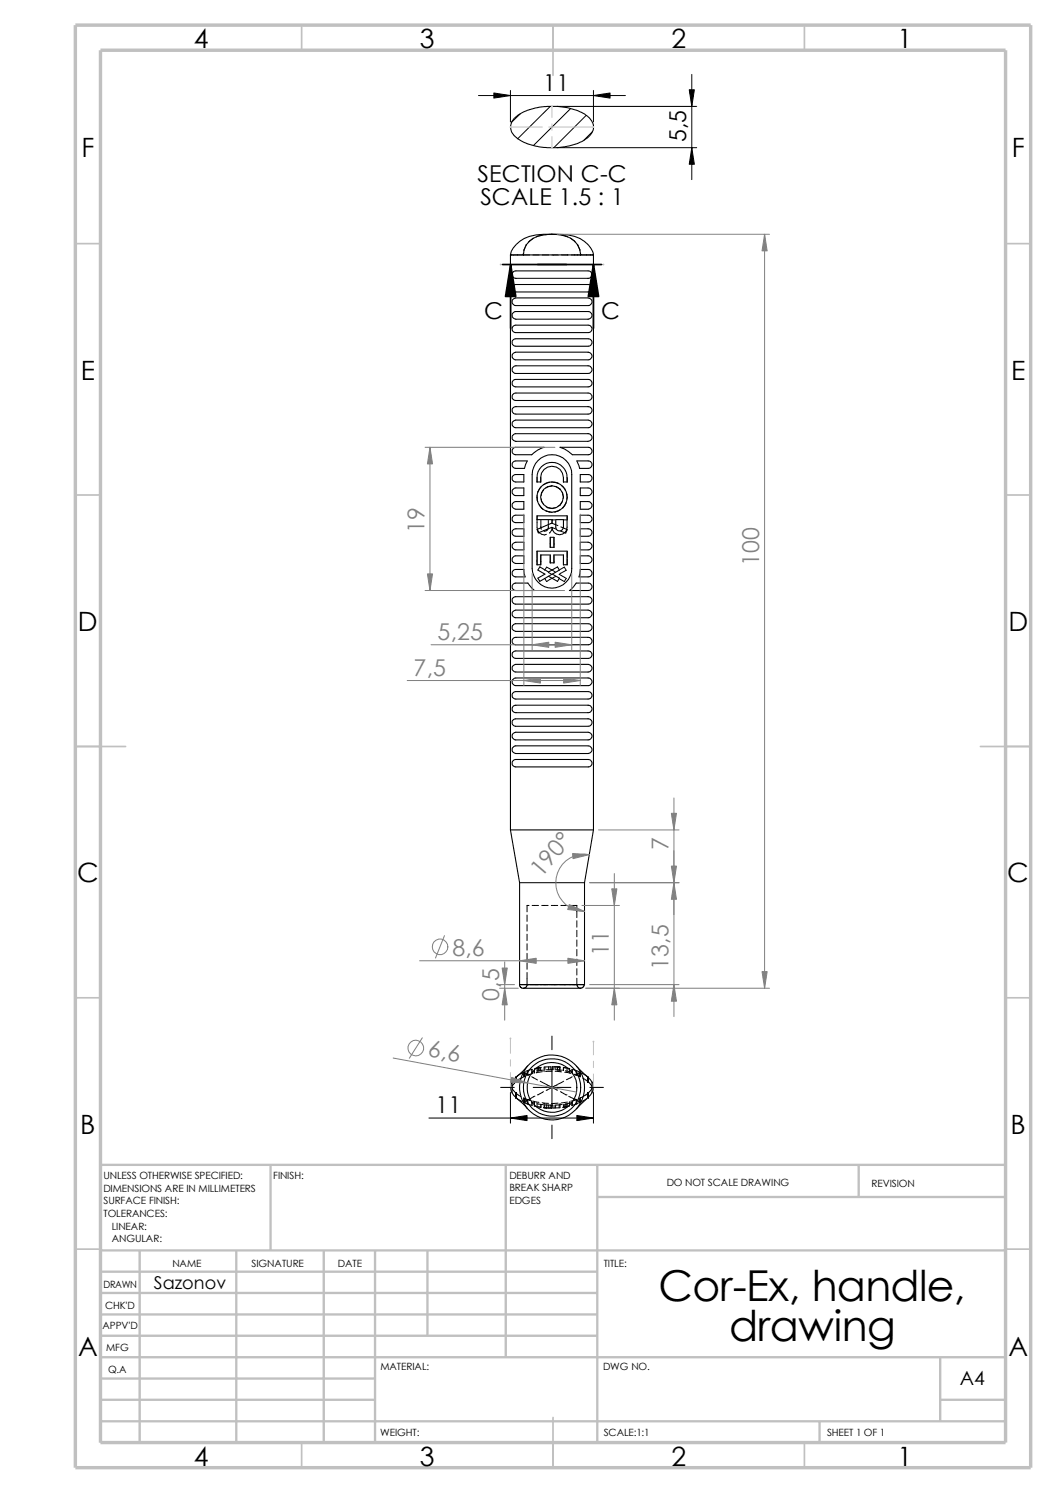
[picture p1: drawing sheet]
<svg xmlns="http://www.w3.org/2000/svg" width="210mm" height="297mm" viewBox="0 0 210 297" stroke-linecap="round" stroke-linejoin="round" font-family="sans-serif">
<g fill="none" stroke="#c0c0c0" stroke-width=".34">
<path d="M60 5v5M110 5v10M160 5v5M15 48.5h5M200 48.5h5M15 98.5h5M200 98.5h5M15 148.5h10M195 148.5h10M15 198.5h5M200 198.5h5M15 248.5h5"/>
<path d="M200 248.5h5M60 287v5M110 282v10M160 287v5"/>
</g>
<g fill="none" stroke="#c0c0c0" stroke-width=".47">
<path d="M53.8 231.7v17.1M100.6 231.7v38.3M118.8 231.7v55.3M118.8 238.1h81.2M170.8 231.7v6.4M200 231.7h-180v55.3M20 253h98.8M20 257.2h98.8M20 248.8h180M27.8 248.8v38.2M47 248.8v38.2M64.4 248.8v38.2"/>
<path d="M74.6 248.8v38.2M85 248.8v16.9M20 270h180M20 274.2h54.6M20 278.5h54.6M20 261.5h98.8M20 265.7h98.8M187 278.5h13M187 270v12.7M20 282.7h180M163 282.7v4.3"/>
</g>
<path d="M15 5h190v287h-190zM20 10h180v277h-180z" fill="none" stroke="#c0c0c0" stroke-width=".68" stroke-linecap="butt"/>
<g fill="none" stroke="#000" stroke-width=".2">
<path d="M95.2 19h29.2M101.5 18v6.3M118 18v6.3M137.6 14.8v20.9M103.5 22.6l-1.7 1.7M109.4 21.2l-6.4 6.4M110.8 21.2h27.8M110.8 29.4h27.8M113.5 21.6l-7.4 7.4M116.6 22.9l-6.4 6.5M117.8 26.2l-1.7 1.7M101.6 50.7h3.7"/>
<path d="M104.1 50.5v.2M104.7 48.6l-.5 1.2M106 50.7h1.2M106 47.4l-.9 .8M107.9 50.7h1.2M107.9 46.8l-1.3 .3M109.8 50.7h1.2M111 46.7h-2.5M111.6 46.7l1.3 .4M111.7 50.7h1.2M113.5 47.4l.9 .8M113.6 50.7h4.4"/>
<path d="M114.8 48.6l.5 1.2M115.4 50.4l.1 .3M106.8 95v.9M106.8 98.6l.1 1.2M107.6 95v.9M107.6 96.9l-.7 1M107.6 99.2l.1 .6 .4 .6M108.1 97.5l-.5 1.1M109.3 95.9l-1.2 .5M109.7 96.7l-1.2 .4M109.9 95.9l1.2 .3M110.4 96.8l1 .6"/>
<path d="M111.6 96.6l.8 .9M111.8 97.9l.3 1-.1 .2M111.8 99.8l-.4 .7-.4 .2M112.1 95v.9M112.6 100l-.3 .6-.4 .4M112.6 98.1l.2 .8-.1 .5M112.8 95v.9M106.8 102.7v2.2l.1 .6 .4 .5M106.8 109.7v1.3M106.8 111.1v1.3M107.2 100.4l.8 .9M107.5 106.1l.8 .3 .4-.1"/>
<path d="M107.6 103.4l.1 1.9M107.6 110.4v2M108.3 113.5l.4-.7 1.8 1M108.5 101.6l1.3 .3M108.6 100.8l.3 .2 .9 .2 .7-.2M109.1 103.4v1.5a.7 .7 0 0 1-.9 .7M109.1 113.9l.6 .4-.5 .3M109.4 106.9v2M109.4 110.4v1.6M110.2 106.9v2M110.2 110.4v1.6M110.4 103.4h-.6v.7l1.2 .5"/>
<path d="M110.5 114.7l-1.8 1-.4-.6M110.7 105.3l-.9-.4-.1 .6-.4 .5M111.3 113.3l.9-.5 .4 .7-1.4 .8 1.4 .8-.4 .6-1-.6M111.4 101.4l-1.2 .5M111.5 104.8l1.3 .6-.3 .6-1.1-.4M112.1 110.4v2M112.8 102.7v.7h-.7M112.8 109.7v1.3M112.8 111.1v1.3M103.5 195.9h11.2M104.8 193.5v2.5l-.2 .4-.5 .2M104.8 182v1.3"/>
<path d="M104.8 183.9v1.3M104.8 185.8v1.3M104.8 187.7v1.3M104.8 189.7v1.2M104.8 191.6v1.2M105.2 180.1h-.4v1.3M105.8 180.1h1.3M107.7 180.1h1.3M109.6 180.1h1.3M111.5 180.1h1.3M113.5 180.1h1.2v2.4M114.7 183.2v1.2"/>
<path d="M114.7 185.1v1.3M114.7 187v1.3M114.7 188.9v1.3M114.7 190.8v1.3M114.7 192.7v1.3M114.7 194.6v1.3M114.7 195.9l.2 .4 .6 .3M115 195.9h1.2M99.6 216.3h2.7M101.5 217.3v6.1M101.9 215.2v.9M101.9 216.5v.9"/>
<path d="M101.9 216.6l.7 .8M102.6 214.3v.9M102.6 217.4v1M102.6 215.2l-.7 .9M102.6 217.4l1 .7M102.8 218.5l1 .7M104 213.4l-1.2 .8M104.1 213.4l1.1 .5M104.2 213.3v.9M104.2 214.2l-1.1 .6-.5 .4M104.3 213.2v1M104.3 218.5v.9"/>
<path d="M104.4 219.4l1.2 .4M104.4 218.6l-.3-.2 .1 .9M104.4 218.6l.9 .3M104.4 213.2v.9M104.4 218.6v.9M104.9 213v.9M104.9 218.7v.9M105 213v.9M105 218.8v.9M105.2 218.7l-1.1 .6M105.3 218.9h.1M105.7 212.7v1"/>
<path d="M105.7 219v.9M105.7 214.2l1.2 .6M105.8 212.7l-1.2 .4M105.8 212.7v.6l.4-.1M106 219l1.2 .3M106 213.5l-1.2 .4M106 216.3h7.5M106.1 219.4h-.3v.6M106.3 212.6v.9M106.3 219.2v.9M106.4 218.1l-1.2 .6M106.8 219.5l.8 .2"/>
<path d="M106.8 213.1h.2M106.8 219.6v.6l.8 .1v-.6M107.1 212.4v.6M107.4 213v-.6l-.4 .1v.6M107.4 215.1l1.2 .6M107.5 213v-.7l-.7 .2v.6M107.6 219.7l.4 .1M107.7 212.3l-1.3 .3M107.8 219.4l1.3 .1M107.9 213.2l-1.3 .2M108 212.9l-1 .2M108.1 217.2l-1.2 .6"/>
<path d="M108.2 212.3v.9M108.2 219.5v.9M108.3 219.8h.4v.6h-.4zM108.4 212.3v.6M108.6 215.7l1.2 .6M108.7 219.8h1.2M108.7 212.8h1.2M109.1 219.8v.6M109.1 212.2v.6M109.4 212.2v.6M109.4 219.8v.6M109.6 212.2l-1.3 .1"/>
<path d="M109.7 219.8v.7l-1.6-.2M109.8 213.1h-1.3M109.8 206.1v2.7M109.8 212.2v7.9M109.8 216.3l-1.2 .6M109.8 216.3l1.1 .6M109.8 219.8v.7M110.2 212.2v.6M110.2 212.2l1.3 .1M110.2 219.8v.6M110.4 213.1l1 .1M110.5 219.8v.6"/>
<path d="M110.5 212.2v.6M110.6 212.8l1.2 .1M110.9 212.3h.4v.6h-.4zM110.9 215.7l-1.1 .6M111 219.5h-1.3M111.2 219.8v.6M111.3 212.3l-1.4-.1v.6M111.4 213.2h.3M111.4 212.3v.9M111.4 219.5v.9M111.5 217.2l1.1 .6M111.8 219.7l-1.3 .1"/>
<path d="M112.1 213v-.7l.7 .2v.6M112.1 212.4l1.2 .2M112.1 215.1l-1.1 .6M112.3 213.3l1.2 .2M112.4 219.6l1.3-.2v.6M112.5 219.6v.6M112.6 217.8h.1M112.6 219.6v.6l-.4 .1v-.6M112.8 219.6v.6l-.7 .1v-.6M112.9 219.2l-1.3 .2M113.1 218.1l1.2 .6M113.2 212.6v.9"/>
<path d="M113.2 219.2v.9M113.5 219.1l1.2-.4v.9M113.7 212.7v.6l-1.3-.3M113.8 214.2l-1.2 .6M113.8 212.7v1M113.8 219v.9M114 212.8l1.1 .4v.9M114.2 213.7l1.2 .5M114.3 218.7h.1M114.3 218.7l1.2 .6M114.6 213v.9M114.6 218.8v.9"/>
<path d="M114.7 213v.9M114.9 219.5l-1.2 .4M115.1 218.6v.9M115.3 213.2v1M115.3 218.5v.9M115.4 213.3v.9M115.4 218.4v.9M115.5 213.4l-1.2 .5M115.5 219.2h.1M115.7 213.4l1.1 .8M115.9 214.5l1.1 .7M116.6 218.6l-1 .6"/>
<path d="M117 214.3v.9M117 217.4v1M117 215.2l.7 .9M117 217.4l-1.1 .8-.6 .2M117.3 216.3h2.7M117.7 215.2v.9M117.7 216.5v.9M117.7 216.6l-.7 .8M118 217.3v6.1M85.3 222.4h32.7M106.2 220l1.2 .3M109.8 223.8v2.7"/>
<path d="M111.3 220.4h-1.3M113.1 220l-1.2 .3"/>
</g>
<g fill="none" stroke="#000" stroke-width=".21">
<path d="M102.3 23.5a12 12 0 0 1 9.2-2.2 8.6 8.6 0 0 1 6.1 2.7 2.5 2.5 0 0 1-1.1 3.6 13.5 13.5 0 0 1-9.6 1.5 7.1 7.1 0 0 1-5.2-2.9 2.52 2.52 0 0 1 .6-2.7zM101.6 50.7h2.5M102.1 59.5a7.6 7.6 0 0 1 3.2-.2h10.6a1.72 1.72 0 0 1 1.7 .4 .75 .75 0 0 1-.6 1.1h-13.3a1.76 1.76 0 0 1-1.8-.4v-.5zM102.1 56.8l.5-.2h13.9a.86 .86 0 0 1 1.2 .9 .92 .92 0 0 1-1.2 .6h-13.4a.96 .96 0 0 1-1.2-.6v-.5zM102.1 54.1l.5-.2h13.9a.88 .88 0 0 1 1.2 .9 .92 .92 0 0 1-1.2 .6h-13.4a.96 .96 0 0 1-1.2-.6v-.5zM104.1 50.7h11.4M109.8 46.6a10 10 0 0 1 6.4 1.4 4.3 4.3 0 0 1 1.8 2.7M109.8 46.6a9.9 9.9 0 0 0-6.4 1.4l-.7 .6a3.7 3.7 0 0 0-1.2 2.1v114.4l1.8 10.5M109.8 46.6a5.7 5.7 0 0 1 5.1 2.1l.4 1 .2 1M109.8 46.6a5.7 5.7 0 0 0-5.2 2.1l-.4 1-.1 1M115.5 50.7h2.5M118 50.7v114.4"/>
<path d="M102.1 78.4l.5-.2h13.9a.89 .89 0 0 1 1.2 .9 .95 .95 0 0 1-1.2 .6h-13.4a.96 .96 0 0 1-1.2-.6v-.5zM102.1 75.6l.5-.1h13.9a.89 .89 0 0 1 1.2 .9 .95 .95 0 0 1-1.2 .6h-13.4a.96 .96 0 0 1-1.2-.6v-.5zM102.1 73a1.96 1.96 0 0 1 1.6-.2h12.2a1.72 1.72 0 0 1 1.7 .4 .75 .75 0 0 1-.6 1.1h-13.3a1.76 1.76 0 0 1-1.8-.4v-.5zM102.1 70.3a7.6 7.6 0 0 1 3.2-.2h10.6a1.72 1.72 0 0 1 1.7 .4 .75 .75 0 0 1-.6 1.1h-13.3a1.76 1.76 0 0 1-1.8-.4v-.5zM102.1 67.6l.5-.2h13.9a.86 .86 0 0 1 1.2 .9 .92 .92 0 0 1-1.2 .6h-13.4a.96 .96 0 0 1-1.2-.6v-.5zM102.1 64.9l.5-.2h13.9a.89 .89 0 0 1 1.2 .9 .95 .95 0 0 1-1.2 .6h-13.4a.96 .96 0 0 1-1.2-.6v-.5zM102.1 62.2a1.96 1.96 0 0 1 1.6-.2h12.2a1.72 1.72 0 0 1 1.7 .4 .75 .75 0 0 1-.6 1.1h-13.3a1.76 1.76 0 0 1-1.8-.4v-.5zM102.1 86.5a1.96 1.96 0 0 1 1.6-.2h12.2a1.72 1.72 0 0 1 1.7 .4 .75 .75 0 0 1-.6 1.1h-13.3a1.76 1.76 0 0 1-1.8-.4v-.5zM102.1 83.8a7.6 7.6 0 0 1 3.2-.2h10.6a1.72 1.72 0 0 1 1.7 .4 .75 .75 0 0 1-.6 1.1h-13.3a1.76 1.76 0 0 1-1.8-.4v-.5zM102.1 81.1l.5-.2h13.9a.86 .86 0 0 1 1.2 .9 .92 .92 0 0 1-1.2 .6h-13.4a.96 .96 0 0 1-1.2-.6v-.5zM102.1 94.6l.5-.2h1.6v1.5h-1.1a.96 .96 0 0 1-1.2-.6v-.5zM102.1 97.3a1.96 1.96 0 0 1 1.6-.2h.5v1.5h-.5a1.76 1.76 0 0 1-1.8-.4v-.5z"/>
<path d="M102.1 100a1.96 1.96 0 0 1 1.6-.2h.5v1.5h-.5a1.76 1.76 0 0 1-1.8-.4v-.5zM102.1 89.2l.5-.2h5.6a5.6 5.6 0 0 0-2.5 1.5h-2.6a.96 .96 0 0 1-1.2-.6v-.5zM102.1 91.9l.5-.2h2.3l-.6 1.5h-1.2a.96 .96 0 0 1-1.2-.6v-.4zM107 91.6a3.9 3.9 0 0 1 4.3-.8 3.9 3.9 0 0 1 2.4 3.6v18.7a3.9 3.9 0 0 1-3.9 3.9 3.9 3.9 0 0 1-4-3.9v-18.7a4.2 4.2 0 0 1 1.2-2.8zM107.7 92.9a2.99 2.99 0 0 1 3.2-.7 2.99 2.99 0 0 1 1.9 2.8v.9h-.7a2.53 2.53 0 0 0-2.3-3.1 2.24 2.24 0 0 0-2.3 2.2v.9h-.7a3.5 3.5 0 0 1 .9-3zM111.4 89h5.1a.89 .89 0 0 1 1.2 .9 .95 .95 0 0 1-1.2 .6h-2.7l-1.5-1.2zM114.7 91.7h1.8a.86 .86 0 0 1 1.2 .9 .92 .92 0 0 1-1.2 .6h-1.2zM115.4 99.8h.5a1.72 1.72 0 0 1 1.7 .4 .75 .75 0 0 1-.6 1.1h-1.6zM115.4 97.1h.5a1.72 1.72 0 0 1 1.7 .4 .75 .75 0 0 1-.6 1.1h-1.6zM115.4 94.4h1.1a.86 .86 0 0 1 1.2 .9 .92 .92 0 0 1-1.2 .6h-1.1zM102.1 113.5l.5-.2h1.6l.2 1.5h-1.3a.96 .96 0 0 1-1.2-.6v-.5zM102.1 116.2l.5-.2h2.4l1.3 1.5h-3.2a.96 .96 0 0 1-1.2-.6v-.5z"/>
<path d="M102.1 118.9l.5-.2h13.9a.86 .86 0 0 1 1.2 .9 .92 .92 0 0 1-1.2 .6h-13.4a.96 .96 0 0 1-1.2-.6v-.5zM102.1 102.7l.5-.2h1.6v1.5h-1.1a.96 .96 0 0 1-1.2-.6v-.5zM102.1 105.4l.5-.2h1.6v1.5h-1.1a.96 .96 0 0 1-1.2-.6v-.5zM102.1 108.1a1.96 1.96 0 0 1 1.6-.2h.5v1.5h-.5a1.76 1.76 0 0 1-1.8-.4v-.5zM102.1 110.8a1.96 1.96 0 0 1 1.6-.2h.5v1.5h-.5a1.76 1.76 0 0 1-1.8-.4v-.5zM106.8 102.6h6v2.3a1.5 1.5 0 0 1-1.5 1.5 1.5 1.5 0 0 1-1.5-1.5l-2.7 1.1-.3-.7 3-1.2v-.7h-3zM106.8 109.6h6v2.8h-.7v-2h-1.9v1.6h-.8v-1.6h-1.9v2h-.7zM107.4 112.8l1.7 1 1.8-1 .4 .6-1.4 .8 1.4 .8-.4 .7-1.8-1.1-1.7 1.1-.4-.7 1.4-.8-1.4-.8zM109.4 106.9h.8v2h-.8zM110.5 103.4h1.6v1.5a.76 .76 0 0 1-.8 .7 .76 .76 0 0 1-.8-.7zM114.6 116h1.9a.88 .88 0 0 1 1.2 .9 .92 .92 0 0 1-1.2 .6h-3.3l.8-.7zM115.4 110.6h.5a1.72 1.72 0 0 1 1.7 .4 .75 .75 0 0 1-.6 1.1h-1.6z"/>
<path d="M115.4 107.9h.5a1.72 1.72 0 0 1 1.7 .4 .75 .75 0 0 1-.6 1.1h-1.6zM115.4 105.2h1.1a.86 .86 0 0 1 1.2 .9 .92 .92 0 0 1-1.2 .6h-1.1zM115.4 102.5h1.1a.89 .89 0 0 1 1.2 .9 .95 .95 0 0 1-1.2 .6h-1.1zM115.4 113.3h1.1a.89 .89 0 0 1 1.2 .9 .95 .95 0 0 1-1.2 .6h-1.4zM102.1 137.8l.5-.2h13.9a.89 .89 0 0 1 1.2 .9 .95 .95 0 0 1-1.2 .6h-13.4a.96 .96 0 0 1-1.2-.6v-.5zM102.1 135.1a1.96 1.96 0 0 1 1.6-.2h12.2a1.72 1.72 0 0 1 1.7 .4 .75 .75 0 0 1-.6 1.1h-13.3a1.76 1.76 0 0 1-1.8-.4v-.5zM102.1 132.4a7.6 7.6 0 0 1 3.2-.2h10.6a1.72 1.72 0 0 1 1.7 .4 .75 .75 0 0 1-.6 1.1h-13.3a1.76 1.76 0 0 1-1.8-.4v-.5zM102.1 129.7l.5-.2h13.9a.86 .86 0 0 1 1.2 .9 .92 .92 0 0 1-1.2 .6h-13.4a.96 .96 0 0 1-1.2-.6v-.5zM102.1 127l.5-.2h13.9a.89 .89 0 0 1 1.2 .9 .95 .95 0 0 1-1.2 .6h-13.4a.96 .96 0 0 1-1.2-.6v-.5zM102.1 124.3a1.96 1.96 0 0 1 1.6-.2h12.2a1.72 1.72 0 0 1 1.7 .4 .75 .75 0 0 1-.6 1.1h-13.3a1.76 1.76 0 0 1-1.8-.4v-.5zM102.1 121.6a7.6 7.6 0 0 1 3.2-.2h10.6a1.72 1.72 0 0 1 1.7 .4 .75 .75 0 0 1-.6 1.1h-13.3a1.76 1.76 0 0 1-1.8-.4v-.5zM102.1 151.3l.5-.2h13.9a.89 .89 0 0 1 1.2 .9 .95 .95 0 0 1-1.2 .6h-13.4a.96 .96 0 0 1-1.2-.6v-.5z"/>
<path d="M102.1 148.6a1.96 1.96 0 0 1 1.6-.2h12.2a1.72 1.72 0 0 1 1.7 .4 .75 .75 0 0 1-.6 1.1h-13.3a1.76 1.76 0 0 1-1.8-.4v-.5zM102.1 145.9a7.6 7.6 0 0 1 3.2-.2h10.6a1.72 1.72 0 0 1 1.7 .4 .75 .75 0 0 1-.6 1.1h-13.3a1.76 1.76 0 0 1-1.8-.4v-.5zM102.1 143.2l.5-.2h13.9a.86 .86 0 0 1 1.2 .9 .92 .92 0 0 1-1.2 .6h-13.4a.96 .96 0 0 1-1.2-.6v-.5zM102.1 140.5l.5-.2h13.9a.89 .89 0 0 1 1.2 .9 .95 .95 0 0 1-1.2 .6h-13.4a.96 .96 0 0 1-1.2-.6v-.5zM101.6 165.1h16.4M103.3 175.6h12.9M103.3 175.6v20.3M116.2 175.6v20.3h-12.9M118 165.1l-1.8 10.5M103.3 195.9l.3 .6 .5 .1M116.2 195.9l-.2 .5-.5 .2h-11.4M102.8 218.5l2.1 2.1"/>
<path d="M104.9 212l-1.5 1.6a3.8 3.8 0 0 0-1.9 2.7l.2 .8 .5 .8 .6 .6M114.6 212.1l1.6 1.5a3.9 3.9 0 0 1 1.8 2.7 4.1 4.1 0 0 1-1.8 2.8l-1.6 1.5"/>
<circle cx="109.8" cy="98.9" r="2.23"/>
<circle cx="109.8" cy="98.9" r="2.99"/>
<circle cx="109.8" cy="216.3" r="4.9"/>
<circle cx="109.8" cy="216.3" r="5.7"/>
<circle cx="109.8" cy="216.3" r="6.5"/>
</g>
<path d="M101.5 25.3h6.4M109.1 25.3h8.9M109.8 21.2v2.2M109.8 24.6v1.3M109.8 27.2v2.2M99.6 52.6h20.4M101.5 206.6v2.9M101.5 210.8v1.3M101.5 213.4v2.9M118 207.2v2.6M118 211.1v1.3M118 213.7v2.6" fill="none" stroke="#c0c0c0" stroke-width=".2"/>
<g fill="#c0c0c0" stroke="#c0c0c0" stroke-width=".2">
<circle cx="101.5" cy="25.3" r=".08"/>
<circle cx="118" cy="25.3" r=".08"/>
<circle cx="109.8" cy="29.4" r=".08"/>
<circle cx="109.8" cy="21.2" r=".08"/>
<circle cx="99.6" cy="52.6" r=".08"/>
<circle cx="120" cy="52.6" r=".08"/>
<circle cx="101.5" cy="206.6" r=".08"/>
<circle cx="101.5" cy="216.3" r=".08"/>
<circle cx="118" cy="207.2" r=".08"/>
<circle cx="118" cy="216.3" r=".08"/>
</g>
<path d="M98.2 18.5l3.3 .5-3.3 .5zM118 19l3.3-.5v1zM137.1 17.9h1l-.5 3.3zM137.6 29.4l.5 3.3h-1zM101.5 222.4l3.3-.5v1zM114.7 221.9l3.3 .5-3.3 .5z" fill="#000" stroke="#000" stroke-width=".2"/>
<g fill="none" stroke="#808080" stroke-width=".2">
<path d="M110.8 46.6h42.2M152.1 46.6v150M84.5 89h25.9M85.5 89v28.5M84.5 117.5h27.8M104.2 102.3v34.1M105.8 114v15.3M113.7 114v15.3M115.4 102.3v34.1M81 135.4h34.4M85.7 128.3h28M134 158.7v43.5"/>
<path d="M117.2 170a5.7 5.7 0 0 0-6.6 5.1 5.7 5.7 0 0 0 5.6 6.2M117.3 175.6h17.7M119 165.1h16M122.2 173.8v29.1M83.4 191.1h32.8M88.4 186.1l-1.8 4.5M99.4 195.9h2.9M99.4 196.6h3.7M100.4 191.3v11.6M115.7 180.1h7.5M116.5 196.6h36.5M117.3 195.9h17.7"/>
<path d="M78.2 210.5l36.5 6.8M84 206.5l-2.6 4"/>
<circle cx="87.5" cy="188.4" r="1.55"/>
<circle cx="82.7" cy="208.5" r="1.57"/>
</g>
<g fill="#808080" stroke="#808080" stroke-width=".2">
<path d="M99.9 192.6h1l-.5 3.3z"/>
<path d="M100.4 196.6l.5 3.3h-1z"/>
<path d="M133.5 172.3h1l-.5 3.3z"/>
<path d="M134 195.9l.5 3.3h-1z"/>
<path d="M134 175.6l.5 3.3h-1z"/>
<path d="M133.5 161.8h1l-.5 3.3z"/>
<path d="M112.9 190.6l3.3 .5-3.3 .5z"/>
<path d="M103.3 191.1l3.3-.5v1z"/>
<path d="M104.2 135.4l3.3-.5v1z"/>
<path d="M112.1 134.9l3.3 .5-3.3 .5z"/>
<path d="M85 114.2h1l-.5 3.3z"/>
<path d="M85.5 89l.5 3.3h-1z"/>
<path d="M110.4 127.8l3.3 .5-3.3 .5z"/>
<path d="M105.8 128.3l3.3-.5v1z"/>
<path d="M122.2 196.6l.5 3.3h-1z"/>
<path d="M121.7 176.8h1l-.5 3.3z"/>
<path d="M152.1 46.6l.5 3.3h-1z"/>
<path d="M151.6 193.3h1l-.5 3.3z"/>
<path d="M113.2 180l3 1.3-3.3-.4z"/>
<path d="M113.9 169.8l3.3 .2-3.2 .8z"/>
<path d="M101.8 214.3l3.1 1.1-3.3-.1z"/>
</g>
<path d="M101.6 52.6l1 6.4h-2.1zM118 52.6l1 6.4h-2z" fill="#000" stroke="#000" stroke-width=".34"/>
<path d="M99.9 52.6h19.7M101.6 52.6v12.7M118 52.6v12.7" fill="none" stroke="#000" stroke-width=".34"/>
<g font-size="8.5">
<text x="131" y="258.7">Cor-Ex, handle,</text>
<text x="145" y="266.9">drawing</text>
</g>
<g font-size="5.3">
<text x="38.5" y="9.6">4</text>
<text x="83.5" y="9.6">3</text>
<text x="133.5" y="9.6">2</text>
<text x="178.5" y="9.6">1</text>
<text x="16.2" y="31.3">F</text>
<text x="201.2" y="31.3">F</text>
<text x="16" y="75.6">E</text>
<text x="201.1" y="75.6">E</text>
<text x="15.5" y="125.6">D</text>
<text x="200.6" y="125.6">D</text>
<text x="15.3" y="175.6">C</text>
<text x="200.3" y="175.6">C</text>
<text x="16" y="225.6">B</text>
<text x="201" y="225.6">B</text>
<text x="15.5" y="269.8">A</text>
<text x="200.5" y="269.8">A</text>
<text x="38.5" y="291.6">4</text>
<text x="83.5" y="291.6">3</text>
<text x="133.5" y="291.6">2</text>
<text x="178.5" y="291.6">1</text>
</g>
<g font-size="4.6">
<text x="108" y="18.1">11</text>
<text x="136.5" y="28.3" transform="rotate(-90 136.5 28.3)">5,5</text>
<text x="95" y="36.2">SECTION C-C</text>
<text x="95.5" y="40.7">SCALE 1.5 : 1</text>
<text x="96.3" y="63.4">C</text>
<text x="119.5" y="63.4">C</text>
<text x="86.6" y="221.5">11</text>
</g>
<g font-size="4.6" fill="#808080">
<text x="84.4" y="106" transform="rotate(-90 84.4 106)">19</text>
<text x="151" y="112.5" transform="rotate(-90 151 112.5)">100</text>
<text x="87" y="127.3">5,25</text>
<text x="82.3" y="134.5">7,5</text>
<text x="132.9" y="169.2" transform="rotate(-90 132.9 169.2)">7</text>
<text x="107.7" y="174.6" transform="rotate(-49 107.7 174.6)">190°</text>
<text x="90" y="190.2">8,6</text>
<text x="121.1" y="190.2" transform="rotate(-90 121.1 190.2)">11</text>
<text x="132.9" y="192.9" transform="rotate(-90 132.9 192.9)">13,5</text>
<text x="99.3" y="199.1" transform="rotate(-90 99.3 199.1)">0,5</text>
<text x="85" y="210.1" transform="rotate(10 85 210.1)">6,6</text>
</g>
<text font-size="3.9" x="190.9" y="275.5">A4</text>
<text font-size="3.5" x="30.6" y="256.5">Sazonov</text>
<g font-size="2">
<text x="20.6" y="234.6">UNLESS OTHERWISE SPECIFIED:</text>
<text x="20.6" y="237.1">DIMENSIONS ARE IN MILLIMETERS</text>
<text x="20.6" y="239.6">SURFACE FINISH:</text>
<text x="54.4" y="234.6">FINISH:</text>
<text x="101.3" y="237">BREAK SHARP</text>
<text x="101.3" y="239.5">EDGES</text>
<text x="101.3" y="234.5">DEBURR AND</text>
<text x="132.6" y="236">DO NOT SCALE DRAWING</text>
<text x="173.3" y="236.2">REVISION</text>
<text x="20.6" y="242.1">TOLERANCES:</text>
<text x="22.2" y="244.6">LINEAR:</text>
<text x="22.2" y="247.1">ANGULAR:</text>
<text x="50" y="252">SIGNATURE</text>
<text x="67.2" y="252">DATE</text>
<text x="120.1" y="252">TITLE:</text>
<text x="20.6" y="256.2">DRAWN</text>
<text x="34.3" y="252.1">NAME</text>
<text x="20.9" y="260.4">CHK'D</text>
<text x="20.4" y="264.5">APPV'D</text>
<text x="21.1" y="268.8">MFG</text>
<text x="21.5" y="273.1">Q.A</text>
<text x="75.6" y="272.5">MATERIAL:</text>
<text x="119.9" y="272.5">DWG NO.</text>
<text x="75.6" y="285.6">WEIGHT:</text>
<text x="120.1" y="285.6">SCALE:1:1</text>
<text x="164.5" y="285.6">SHEET 1 OF 1</text>
</g>
</svg>
